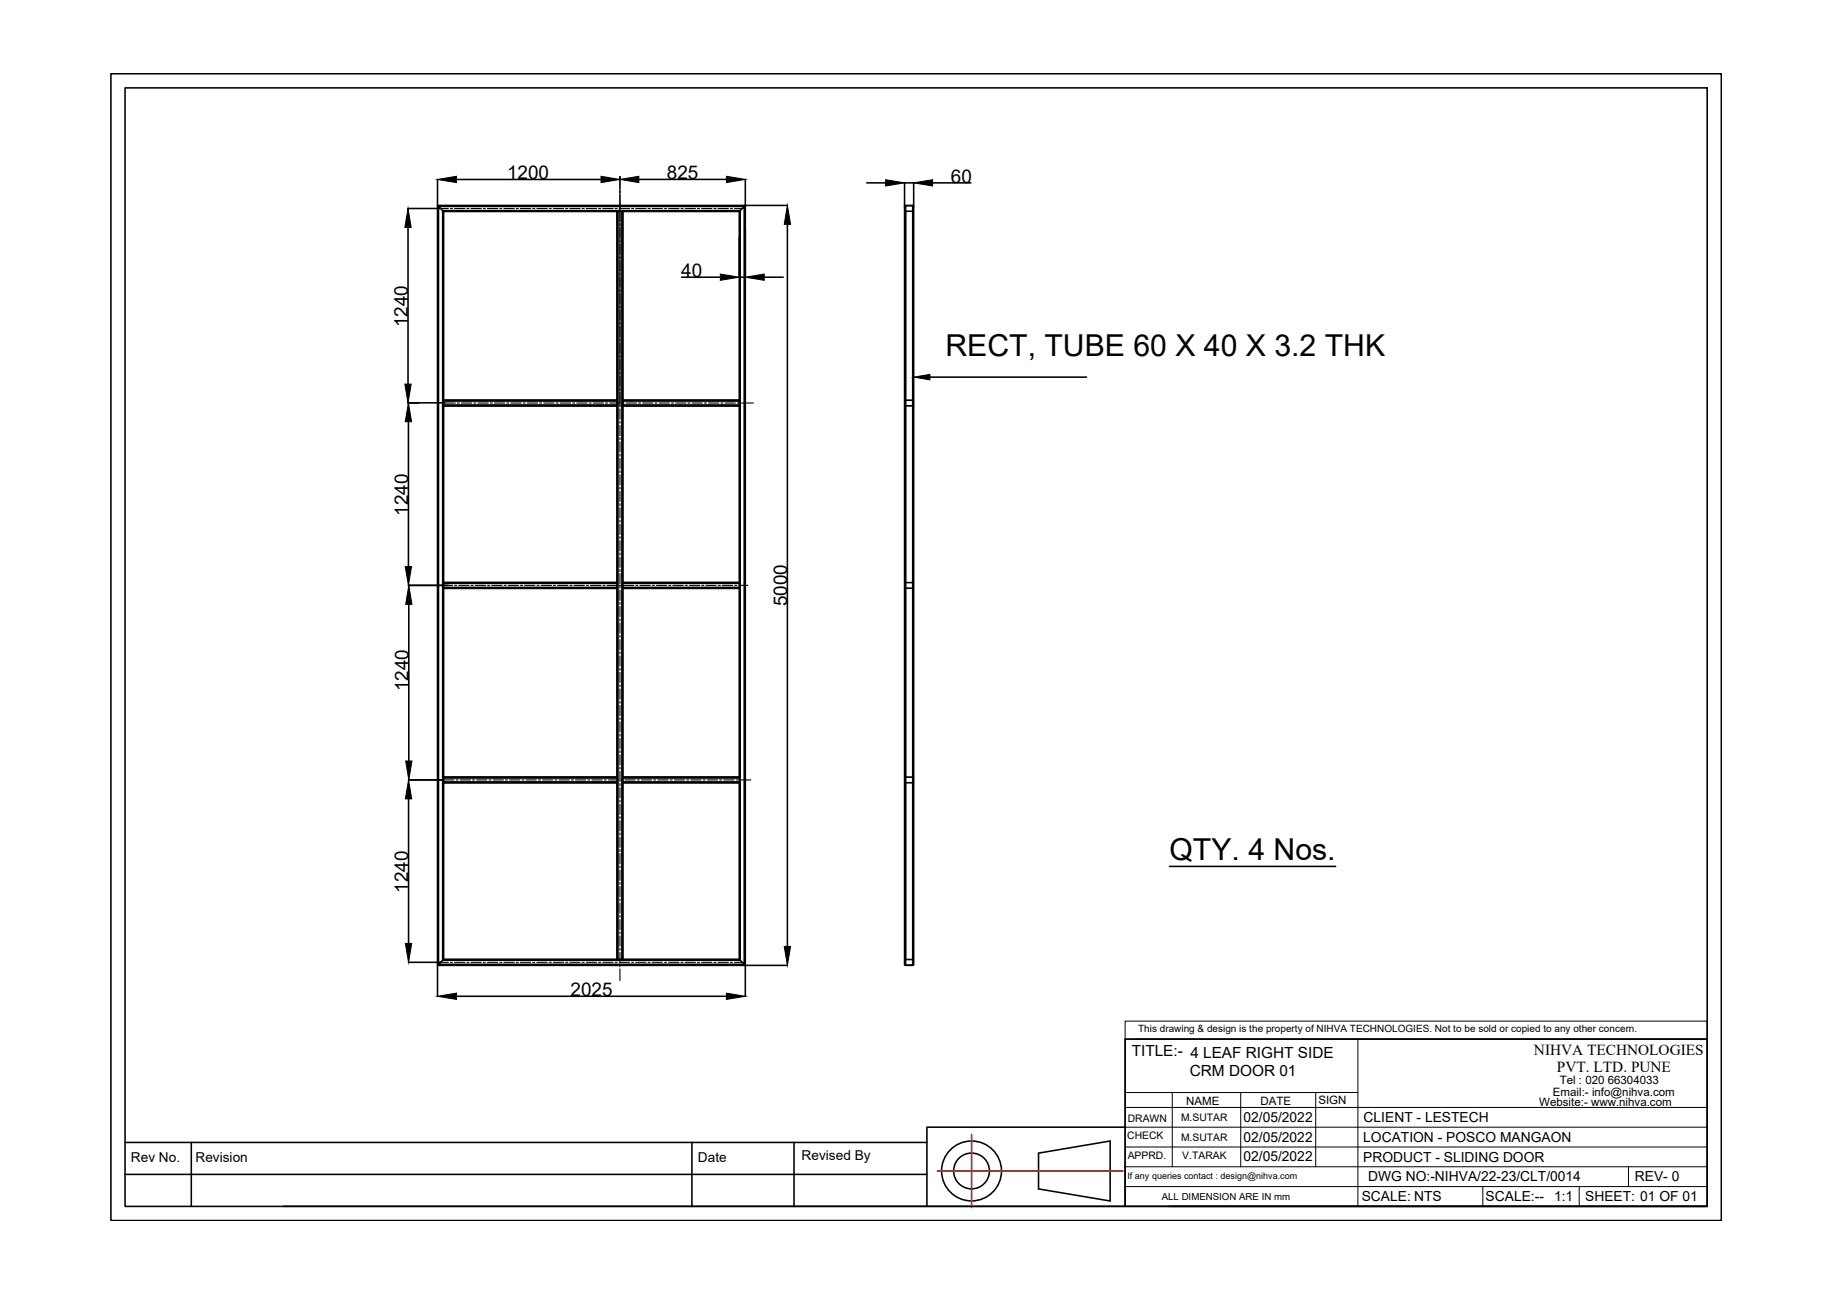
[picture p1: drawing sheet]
<svg xmlns="http://www.w3.org/2000/svg" width="297mm" height="210mm" viewBox="0 0 297 210" stroke-linecap="round" stroke-linejoin="round" font-family="sans-serif">
<!-- layer: 0 -->
<g fill="none" stroke="#000" stroke-width=".25">
<path d="M18 12h261.4v186.1h-261.4zM20.3 14.3h256.8v181.5h-256.8zM66.2 33.8h5.3M66.2 36.9v25.5M71 33.3l.2 .2v123.1l-.2 .1zM71 29.1v4.2M71.2 33.5l-.2-.2h50l-.2 .2M71.9 34.2h48.3M71.9 34.2l.1 .1M72 34.3l-.1-.1v121.7l.1-.2v-89.9h28.1M72 34.3v30.8h28.1v.7M72 34.3h28.1"/>
<path d="M74.1 29.1h23.5M100.1 34.3h1M100.1 34.3v30.6M100.3 34.3v121.4M100.6 28.7v.4M101 34.3v121.4M101.1 34.3v30.6M103.7 29.1h14.2M120.2 34.2l-.2 .1h-18.9M120.2 34.2l-.2 .1v30.8M120.8 33.5v123.1l-.6-.7v-121.7zM120.8 33.5l.2-.2v123.4l-.2-.1h-49.6l.7-.7h48.3"/>
<path d="M120.8 33.5h-49.6l.7 .7M121 29.1v4.2M121 37.2v7.8h-1M121 33.3h6.8M127.8 36.4v117.2M140.7 29.7h3.1M146.8 29.7v126.9l.2 .1M146.8 29.7h1.5M147 33.3l-.2 .2M147 33.3h1.1v123.4h-1.1M147 33.3v123.4M148.1 33.3l.2 .2"/>
<path d="M148.3 29.7v126.9M151.4 29.7h6.2M110.6 45h6.3M124 45h3.1M66.3 68.5v23.5M72 64.9h28.1v.2M72.2 65.4h-6M100.1 65.8v.1h-28.1M100.1 65.9v28.6M101.1 65.8v.1h18.9M101.1 64.9v.2h18.9M101.1 65.1v.7"/>
<path d="M101.1 65.9v28.6M101.1 65.8h18.9M101.1 64.9h18.9M120 65.1v.8M120 65.9v89.8M150.9 61.2h25.5M66.3 95h6.4M66.4 98.1v25.4M72 94.5h28.1v.2M72 94.7h28.1M100.1 94.7v.7h-28.1M100.1 95.4v.1h-28.1"/>
<path d="M100.1 95.5v30.6M101.1 95.4v.1h18.9M101.1 94.5v.2h18.9M101.1 94.7v.7M101.1 95.5v30.6M101.1 95.4h18.9M101.1 94.5h18.9M66.3 126.6h5.7M66.3 129.7v23.5M72 126.1h28.1v.2M72 126.3h28.1M100.1 126.3v.6h-28.1"/>
<path d="M100.1 126.9v.2h-28.1M100.1 127.1v28.6M101.1 126.9v.2h18.9M101.1 126.1v.2h18.9M101.1 126.3v.6M101.1 127.1v28.6M101.1 126.9h18.9M101.1 126.1h18.9M66.3 156.2h5.2M71 156.7v5M71.2 156.6l-.2 .1h50l-.2-.1M100.1 155.7h-28.1l-.1 .2"/>
<path d="M100.1 155.7h.2M100.3 155.7h.8M101.1 155.7h18.9M120 155.7l.2 .2M121 156.7v5M121 156.7h6.8M148.3 156.6l-.2 .1M189.8 140.7h27M74.1 161.7h43.8M182.6 168.7h94.5v27.1h-94.5zM20.3 190.6h130.2M20.3 185.5h130.2"/>
<path d="M31.1 185.5v10.3M112.3 185.5v10.3M128.9 185.5v10.3M150.5 195.8h32.1M168.6 187.2l11.6-2v9.8l-11.6-2zM182.6 183h-32.1v12.8h-104.5M189.8 195.8h87.3"/>
<circle cx="157.7" cy="190.1" r="4.9"/>
<circle cx="157.7" cy="190.1" r="2.91"/>
</g>
<g fill="none" stroke="#000" stroke-width=".18">
<path d="M71.1 33.4h49.8v123.2h-49.8zM71.2 33.5h49.6v123.1h-49.6zM71.5 33.8h1.3M71.9 34.2h48.3v121.7h-48.3zM71.9 34.3h48.2v121.5h-48.2zM73.1 33.8h.3M73.8 33.8h1.6M75.8 33.8h.3M76.4 33.8h1.7M78.5 33.8h.3M79.1 33.8h1.7M81.1 33.8h.4"/>
<path d="M81.8 33.8h1.7M83.8 33.8h.3M84.5 33.8h1.6M86.5 33.8h.3M87.1 33.8h1.7M89.1 33.8h.4M89.8 33.8h1.7M91.8 33.8h.4M92.5 33.8h1.7M94.5 33.8h.3M95.2 33.8h1.6M97.2 33.8h.3"/>
<path d="M97.8 33.8h1.7M99.8 33.8h.4M100.2 34.3v121.4M100.3 34.3v121.4M100.5 33.8h1.7M100.6 28.7v2M100.6 30.8v.1M100.6 30.9v.4M100.6 31.4v2M100.6 33.5h.1M100.6 33.6v.4M100.6 34v2.1"/>
<path d="M100.6 36.2h.1M100.6 36.3v.4M100.6 36.7v2.1M100.6 38.8v.1M100.6 38.9v.4M100.6 39.4v2M101 34.3v121.4M102.5 33.8h.3M103.2 33.8h1.7M105.2 33.8h.3M105.9 33.8h1.6M107.9 33.8h.3"/>
<path d="M108.5 33.8h1.7M110.5 33.8h.4M111.2 33.8h1.7M113.2 33.8h.3M113.9 33.8h1.6M115.9 33.8h.3M116.6 33.8h1.6M118.6 33.8h.3M119.2 33.8h1.3M146.8 34.2l.2 .1v121.4l-.2 .2M146.8 34.3h.2v30.6h-.2M146.9 34.2l.1 .1v121.5l-.1 .1"/>
<path d="M146.9 33.5l.1 123.1h-.1zM147 33.4h1.1M147 34.3h1.1M147 33.3v123.4M148.1 33.4l.1 123.2zM148.1 33.3v123.4M148.2 34.2v121.7M148.3 34.2l-.2 .1v121.4l.2 .2M148.3 34.3h-.2v30.6h.2M100.6 41.5v.1M100.6 41.6v.4M100.6 42.1v2"/>
<path d="M100.6 44.2h.1M100.6 44.3v.4M100.6 44.7v2.1M100.6 46.8v.1M100.6 47v.3M100.6 47.4v2.1M100.6 49.5v.1M100.6 49.6v.4M100.6 50.1v2M100.6 52.2h.1M100.6 52.3v.4M100.6 52.7v2.1"/>
<path d="M100.6 54.9h.1M100.6 55v.4M100.6 55.4v2.1M100.6 57.5v.1M100.6 57.6v.4M100.6 58.1v2.1M72 65.4h1.9M72 65h28.1M72 65.1h28.1M72 65.8h28.1M74.2 65.4h.4M74.9 65.4h1.7"/>
<path d="M76.9 65.4h.3M77.6 65.4h1.6M79.6 65.4h.3M80.3 65.4h1.6M82.3 65.4h.3M82.9 65.4h1.7M84.9 65.4h.4M85.6 65.4h1.7M87.6 65.4h.3M88.3 65.4h1.6M90.3 65.4h.3M90.9 65.4h1.7"/>
<path d="M93 65.4h.3M93.6 65.4h1.7M95.6 65.4h.4M96.3 65.4h1.7M98.3 65.4h.3M99 65.4h1.6M100.6 60.2v.1M100.6 60.3v.4M100.6 60.8v2M100.6 62.9h.1M100.6 63v.4M100.6 63.4v2.1"/>
<path d="M100.6 65.6h.1M100.6 65.7v.3M100.6 66.4v1.7M100.6 68.4v.3M100.6 69v1.7M100.6 71.1v.3M100.6 71.7v1.7M100.6 73.7v.4M100.6 74.4v1.7M100.6 76.4v.3M100.6 77.1v1.6M100.6 79.1v.3"/>
<path d="M100.6 79.7v1.7M101 65.4h.3M101.1 65h18.9M101.1 65.1h18.9M101.1 65.8h18.9M101.6 65.4h1.7M103.6 65.4h.4M104.3 65.4h1.7M106.3 65.4h.3M107 65.4h1.7M109 65.4h.3M109.7 65.4h1.6"/>
<path d="M111.7 65.4h.3M112.3 65.4h1.7M114.3 65.4h.4M115 65.4h1.7M117 65.4h.3M117.7 65.4h1.7M119.7 65.4h.3M120.4 65.4h1.9M146.8 65.1l.1-.2h1.3l.1 .2M146.8 65.8l.2 .1h1.1l.2-.1M146.8 65.9h.2v28.6h-.2M146.9 65.8h1.3"/>
<path d="M146.9 65.1h1.3M148.3 65.9h-.2v28.6h.2M72 95h1.5M72 94.6h28.1M72 94.7h28.1M72 95.5h28.1M72 95.4h28.1M73.8 95h.3M74.5 95h1.6M76.5 95h.3M77.1 95h1.7M79.1 95h.4"/>
<path d="M79.8 95h1.7M81.8 95h.3M82.5 95h1.7M84.5 95h.3M85.2 95h1.6M87.2 95h.3M87.8 95h1.7M89.8 95h.4M90.5 95h1.7M92.5 95h.3M93.2 95h1.6M95.2 95h.3"/>
<path d="M95.9 95h1.6M97.9 95h.3M98.5 95h1.7M100.5 95h.4M100.6 81.7v.4M100.6 82.4v1.7M100.6 84.4v.4M100.6 85.1v1.7M100.6 87.1v.3M100.6 87.8v1.6M100.6 89.8v.3M100.6 90.4v1.7"/>
<path d="M100.6 92.4v.4M100.6 93.1v1.7M100.6 95.1v.4M100.6 95.8v1.7M100.6 97.8v.3M100.6 98.5v1.6M101.1 94.6h18.9M101.1 94.7h18.9M101.1 95.5h18.9M101.1 95.4h18.9M101.2 95h1.7M103.2 95h.3"/>
<path d="M103.9 95h1.6M105.9 95h.3M106.6 95h1.6M108.6 95h.3M109.2 95h1.7M111.2 95h.4M111.9 95h1.7M113.9 95h.3M114.6 95h1.6M116.6 95h.3M117.2 95h1.7M119.3 95h.3"/>
<path d="M119.9 95h1.5M146.8 94.7l.1-.2h1.3l.1 .2M146.8 95.4l.1 .1h1.3l.1-.1M146.8 95.5h.2v30.6h-.2M146.9 95.4l.1 .1 1.2-.1M146.9 94.7l.1-.1 1.2 .1M148.3 95.5h-.2v30.6h.2M100.6 100.5v.3M100.6 101.1v1.7M100.6 103.1v.4M100.6 103.8v1.7M100.6 105.8v.4"/>
<path d="M100.6 106.5v1.7M100.6 108.5v.3M100.6 109.2v1.6M100.6 111.2v.3M100.6 111.8v1.7M100.6 113.8v.4M100.6 114.5v1.7M100.6 116.5v.3M100.6 117.2v1.7M100.6 119.2v.3M100.6 119.9v1.6M72 126.6h1.7"/>
<path d="M72 126.2h28.1M72 126.3h28.1M72 127h28.1M72 126.9h28.1M74 126.6h.4M74.7 126.6h1.7M76.7 126.6h.3M77.4 126.6h1.6M79.4 126.6h.3M80 126.6h1.7M82 126.6h.4M82.7 126.6h1.7"/>
<path d="M84.7 126.6h.4M85.4 126.6h1.7M87.4 126.6h.3M88.1 126.6h1.6M90.1 126.6h.3M90.7 126.6h1.7M92.7 126.6h.4M93.4 126.6h1.7M95.4 126.6h.3M96.1 126.6h1.7M98.1 126.6h.3M98.8 126.6h1.6"/>
<path d="M100.6 121.9v.3M100.6 122.5v1.7M100.6 124.5v.4M100.6 125.2v1.7M100.6 127.2v.3M100.6 127.9v1.6M100.6 129.9v.3M100.6 130.5v1.7M100.6 132.6v.3M100.6 133.2v1.7M100.6 135.2v.4M100.6 135.9v1.7"/>
<path d="M100.6 137.9v.3M100.6 138.6v1.6M100.8 126.6h.3M101.1 126.2h18.9M101.1 126.3h18.9M101.1 127h18.9M101.1 126.9h18.9M101.4 126.6h1.7M103.4 126.6h.4M104.1 126.6h1.7M106.1 126.6h.3M106.8 126.6h1.6"/>
<path d="M108.8 126.6h.3M109.5 126.6h1.6M111.5 126.6h.3M112.1 126.6h1.7M114.1 126.6h.4M114.8 126.6h1.7M116.8 126.6h.3M117.5 126.6h1.6M119.5 126.6h.3M120.2 126.6h1.7M146.8 126.3l.1-.2h1.3l.1 .2M146.8 126.9l.1 .2h1.3l.1-.2"/>
<path d="M146.8 127.1h.2v28.6h-.2M146.9 126.9l.1 .1 1.2-.1M146.9 126.3l.1-.1 1.2 .1M148.3 127.1h-.2v28.6h.2M71.5 156.2h1.3M73.1 156.2h.3M73.8 156.2h1.6M75.8 156.2h.3M76.4 156.2h1.7M78.5 156.2h.3M79.1 156.2h1.7M81.1 156.2h.4"/>
<path d="M81.8 156.2h1.7M83.8 156.2h.3M84.5 156.2h1.6M86.5 156.2h.3M87.1 156.2h1.7M89.1 156.2h.4M89.8 156.2h1.7M91.8 156.2h.4M92.5 156.2h1.7M94.5 156.2h.3M95.2 156.2h1.6M97.2 156.2h.3"/>
<path d="M97.8 156.2h1.7M99.8 156.2h.4M100.5 156.2h1.7M100.6 140.6v.3M100.6 141.2v1.7M100.6 143.2v.4M100.6 143.9v1.7M100.6 145.9v.4M100.6 146.6v1.7M100.6 148.6v.3M100.6 149.3v1.6M100.6 151.3v.3"/>
<path d="M100.6 151.9v1.7M100.6 153.9v.4M100.6 154.6v1.7M100.6 156.6v.4M100.6 157.3v1.9M102.5 156.2h.3M103.2 156.2h1.7M105.2 156.2h.3M105.9 156.2h1.6M107.9 156.2h.3M108.5 156.2h1.7M110.5 156.2h.4"/>
<path d="M111.2 156.2h1.7M113.2 156.2h.3M113.9 156.2h1.6M115.9 156.2h.3M116.6 156.2h1.6M118.6 156.2h.3M119.2 156.2h1.3M147 156.6h1.1M147 155.8h1.1M147 155.7h1.1"/>
</g>
<g fill="none" stroke="#000" stroke-width=".16">
<path d="M182.6 165.8h94.5v2.9h-94.5zM182.6 179.8h94.5M182.6 168.7v27.1M182.6 177.4h37.8M184.2 168.7h92.9M190.3 177.4v12M201.4 177.4v12M213.6 177.4v12M220.4 168.7v27.1M182.6 189.4h94.5M182.6 186.2h94.5M182.6 183h94.5"/>
<path d="M182.6 192.6h94.5M240.7 192.6v3.2M256.3 192.6v3.2M264.3 189.4v3.2"/>
</g>
<g fill="none" stroke="#f00" stroke-width=".25">
<path d="M152.2 190.1h.3M152.5 190.1h.1M152.6 190.1h.3M153 190.1h.1M153.1 190.1h.2M153.4 190.1h.1M153.5 190.1h.3M153.8 190.1h.1M154 190.1h.2M154.3 190.1h.1M154.4 190.1h.3M154.7 190.1h.1"/>
<path d="M154.8 190.1h.3M155.2 190.1h.1M155.3 190.1h.3M155.6 190.1h.1M155.7 190.1h.3M156.1 190.1h.1M156.2 190.1h.3M156.5 190.1h.1M156.6 190.1h.3M157 190.1h.1M157.1 190.1h.3M157.4 190.1h.1"/>
<path d="M157.5 190.1h.3M157.7 184.2v.2M157.7 184.5v.1M157.7 184.6v.3M157.7 184.9v.1M157.7 185.1v.2M157.7 185.4v.1M157.7 185.5v.3M157.7 185.8v.1M157.7 185.9v.3M157.7 186.3h.1M157.7 186.4v.3"/>
<path d="M157.7 186.7v.1M157.7 186.8v.3M157.7 187.2h.1M157.7 187.3v.3M157.7 187.6v.1M157.7 187.7v.3M157.7 188.1h.1M157.7 188.2v.3M157.7 188.5v.1M157.7 188.6v.3M157.7 189h.1M157.7 189.1v.2"/>
<path d="M157.7 189.4v.1M157.7 189.5v.3M157.7 189.8v.1M157.7 190v.2M157.7 190.3v.1M157.7 190.4v.3M157.7 190.7v.1M157.7 190.8v.3M157.7 191.2h.1M157.7 191.3v.3M157.7 191.6v.1M157.7 191.7v.3"/>
<path d="M157.7 192.1h.1M157.7 192.2v.3M157.7 192.5v.1M157.7 192.6v.3M157.7 193h.1M157.7 193.1v.3M157.7 193.4v.1M157.7 193.5v.3M157.7 193.9h.1M157.7 194v.2M157.7 194.3v.1M157.7 194.4v.3"/>
<path d="M157.7 194.8h.1M157.7 194.9v.2M157.7 195.2v.1M157.7 195.3v.3M157.7 195.6v.1M157.7 195.7v.3M157.9 190.1h.1M158 190.1h.2M158.3 190.1h.1M158.4 190.1h.3M158.7 190.1h.1M158.9 190.1h.2"/>
<path d="M159.2 190.1h.1M159.3 190.1h.3M159.6 190.1h.1M159.7 190.1h.3M160.1 190.1h.1M160.2 190.1h.3M160.5 190.1h.1M160.6 190.1h.3M161 190.1h.1M161.1 190.1h.3M161.4 190.1h.1M161.5 190.1h.3"/>
<path d="M161.9 190.1h.1M162 190.1h.3M162.3 190.1h.1M162.4 190.1h.3M162.8 190.1h.1M162.9 190.1h.2M163.2 190.1h.1M163.3 190.1h.3M163.7 190.1h.1M163.8 190.1h.2M164.1 190.1h.1M164.2 190.1h.3"/>
<path d="M164.5 190.1h.1M164.6 190.1h.3M165 190.1h.1M165.1 190.1h.3M165.4 190.1h.1M165.5 190.1h.3M165.9 190.1h.1M166 190.1h.3M166.3 190.1h.1M166.4 190.1h.3M166.8 190.1h.1M166.9 190.1h.3"/>
<path d="M167.2 190.1h.1M167.3 190.1h.3M167.7 190.1h.1M167.8 190.1h.2M168.1 190.1h.1M168.2 190.1h.3M168.6 190.1h.1M168.7 190.1h.2M169 190.1h.1M169.1 190.1h.3M169.4 190.1h.1M169.6 190.1h.2"/>
<path d="M169.9 190.1h.1M170 190.1h.3M170.3 190.1h.1M170.4 190.1h.3M170.8 190.1h.1M170.9 190.1h.3M171.2 190.1h.1M171.3 190.1h.3M171.7 190.1h.1M171.8 190.1h.3M172.1 190.1h.1M172.2 190.1h.3"/>
<path d="M172.6 190.1h.1M172.7 190.1h.3M173 190.1h.1M173.1 190.1h.3M173.5 190.1h.1M173.6 190.1h.2M173.9 190.1h.1M174 190.1h.3M174.3 190.1h.1M174.5 190.1h.2M174.8 190.1h.1M174.9 190.1h.3"/>
<path d="M175.2 190.1h.1M175.3 190.1h.3M175.7 190.1h.1M175.8 190.1h.3M176.1 190.1h.1M176.2 190.1h.3M176.6 190.1h.1M176.7 190.1h.3M177 190.1h.1M177.1 190.1h.3M177.5 190.1h.1M177.6 190.1h.3"/>
<path d="M177.9 190.1h.1M178 190.1h.3M178.4 190.1h.1M178.5 190.1h.2M178.8 190.1h.1M178.9 190.1h.3M179.2 190.1h.1M179.4 190.1h.2M179.7 190.1h.1M179.8 190.1h.3M180.1 190.1h.1M180.2 190.1h.3"/>
<path d="M180.6 190.1h.1M180.7 190.1h.3M181 190.1h.1M181.1 190.1h.3M181.5 190.1h.1M181.6 190.1h.3M181.9 190.1h.1M182 190.1h.3"/>
</g>
<g fill="#000" stroke="#000" stroke-width=".16">
<path d="M66.2 33.8l.5 3.1h-1zM71 29.1l3.1-.5v1zM97.6 28.6l3 .5-3 .5zM100.6 29.1l3.1-.5v1zM117.9 28.6l3.1 .5-3.1 .5zM127.8 33.3l.5 3.1h-1zM143.8 29.2l3 .5-3 .5zM148.3 29.7l3.1-.5v1zM116.9 44.5l3.1 .5-3.1 .5zM121 45l3-.5v1zM65.7 62.4h1l-.5 3zM66.3 65.4l.5 3.1h-1z"/>
<path d="M148.3 61.2l2.6-.4v.9zM65.8 92h1l-.5 3zM66.4 95l.5 3.1h-1.1zM66.3 126.6l.5 3.1h-1zM65.8 123.5h1.1l-.5 3.1zM65.8 153.2h1l-.5 3zM127.3 153.6h1l-.5 3.1zM71 161.7l3.1-.5v1zM117.9 161.2l3.1 .5-3.1 .5z"/>
</g>
<g font-size="4.9">
<text x="153.5" y="57.8">RECT, TUBE 60 X 40 X 3.2 THK</text>
<text x="189.8" y="139.6">QTY. 4 Nos.</text>
</g>
<g font-size="3.1">
<text x="82.3" y="29.1">1200</text>
<text x="108.2" y="29.1">825</text>
<text x="154.3" y="29.6">60</text>
<text x="110.6" y="45">40</text>
<text x="66.2" y="53.1" transform="rotate(-90 66.2 53.1)">1240</text>
<text x="66.2" y="83.7" transform="rotate(-90 66.2 83.7)">1240</text>
<text x="127.8" y="98.4" transform="rotate(-90 127.8 98.4)">5000</text>
<text x="66.3" y="112.2" transform="rotate(-90 66.3 112.2)">1240</text>
<text x="66.3" y="144.9" transform="rotate(-90 66.3 144.9)">1240</text>
<text x="92.6" y="161.7">2025</text>
</g>
<g font-size="2.5">
<text x="183.7" y="171.4">TITLE:- 4 LEAF RIGHT SIDE</text>
<text x="249" y="171.3">NIHVA TECHNOLOGIES</text>
<text x="193.1" y="174.7">CRM DOOR 01</text>
<text x="252.7" y="174.1">PVT. LTD. PUNE</text>
</g>
<g font-size="2.2">
<text x="201.8" y="182.1">02/05/2022</text>
<text x="201.8" y="185.3">02/05/2022</text>
<text x="221.3" y="185.4">LOCATION - POSCO MANGAON</text>
<text x="221.3" y="182.2">CLIENT - LESTECH</text>
<text x="21.3" y="188.6">Rev No.</text>
<text x="31.7" y="188.6">Revision</text>
<text x="113.3" y="188.6">Date</text>
<text x="130.1" y="188.3">Revised By</text>
<text x="201.8" y="188.5">02/05/2022</text>
<text x="221.3" y="188.6">PRODUCT - SLIDING DOOR</text>
<text x="222.1" y="191.8">DWG NO:-NIHVA/22-23/CLT/0014</text>
<text x="265.4" y="191.8">REV- 0</text>
<text x="221" y="195">SCALE: NTS</text>
<text x="241.1" y="195">SCALE:--</text>
<text x="252.2" y="195">1:1</text>
<text x="257.3" y="195">SHEET: 01 OF 01</text>
</g>
<g font-size="1.9">
<text x="192.5" y="179.3">NAME</text>
<text x="204.6" y="179.4">DATE</text>
<text x="214" y="179.2">SIGN</text>
<text x="249.8" y="179.6">Website:- www.nihva.com</text>
<text x="252.1" y="177.8">Email:- info@nihva.com</text>
<text x="253.2" y="176">Tel : 020 66304033</text>
</g>
<g font-size="1.7">
<text x="183" y="184.9">CHECK</text>
<text x="183" y="182.1">DRAWN</text>
<text x="191.7" y="185.2">M.SUTAR</text>
<text x="191.7" y="182">M.SUTAR</text>
<text x="183" y="188.1">APPRD.</text>
<text x="191.9" y="188.2">V.TARAK</text>
</g>
<g font-size="1.6">
<text x="184.7" y="167.6">This drawing &amp; design is the property of NIHVA TECHNOLOGIES. Not to be sold or copied to any other concern.</text>
<text x="188.6" y="194.8">ALL DIMENSION ARE IN mm</text>
</g>
<text font-size="1.5" x="183" y="191.4">If any queries contact : design@nihva.com</text>
</svg>
